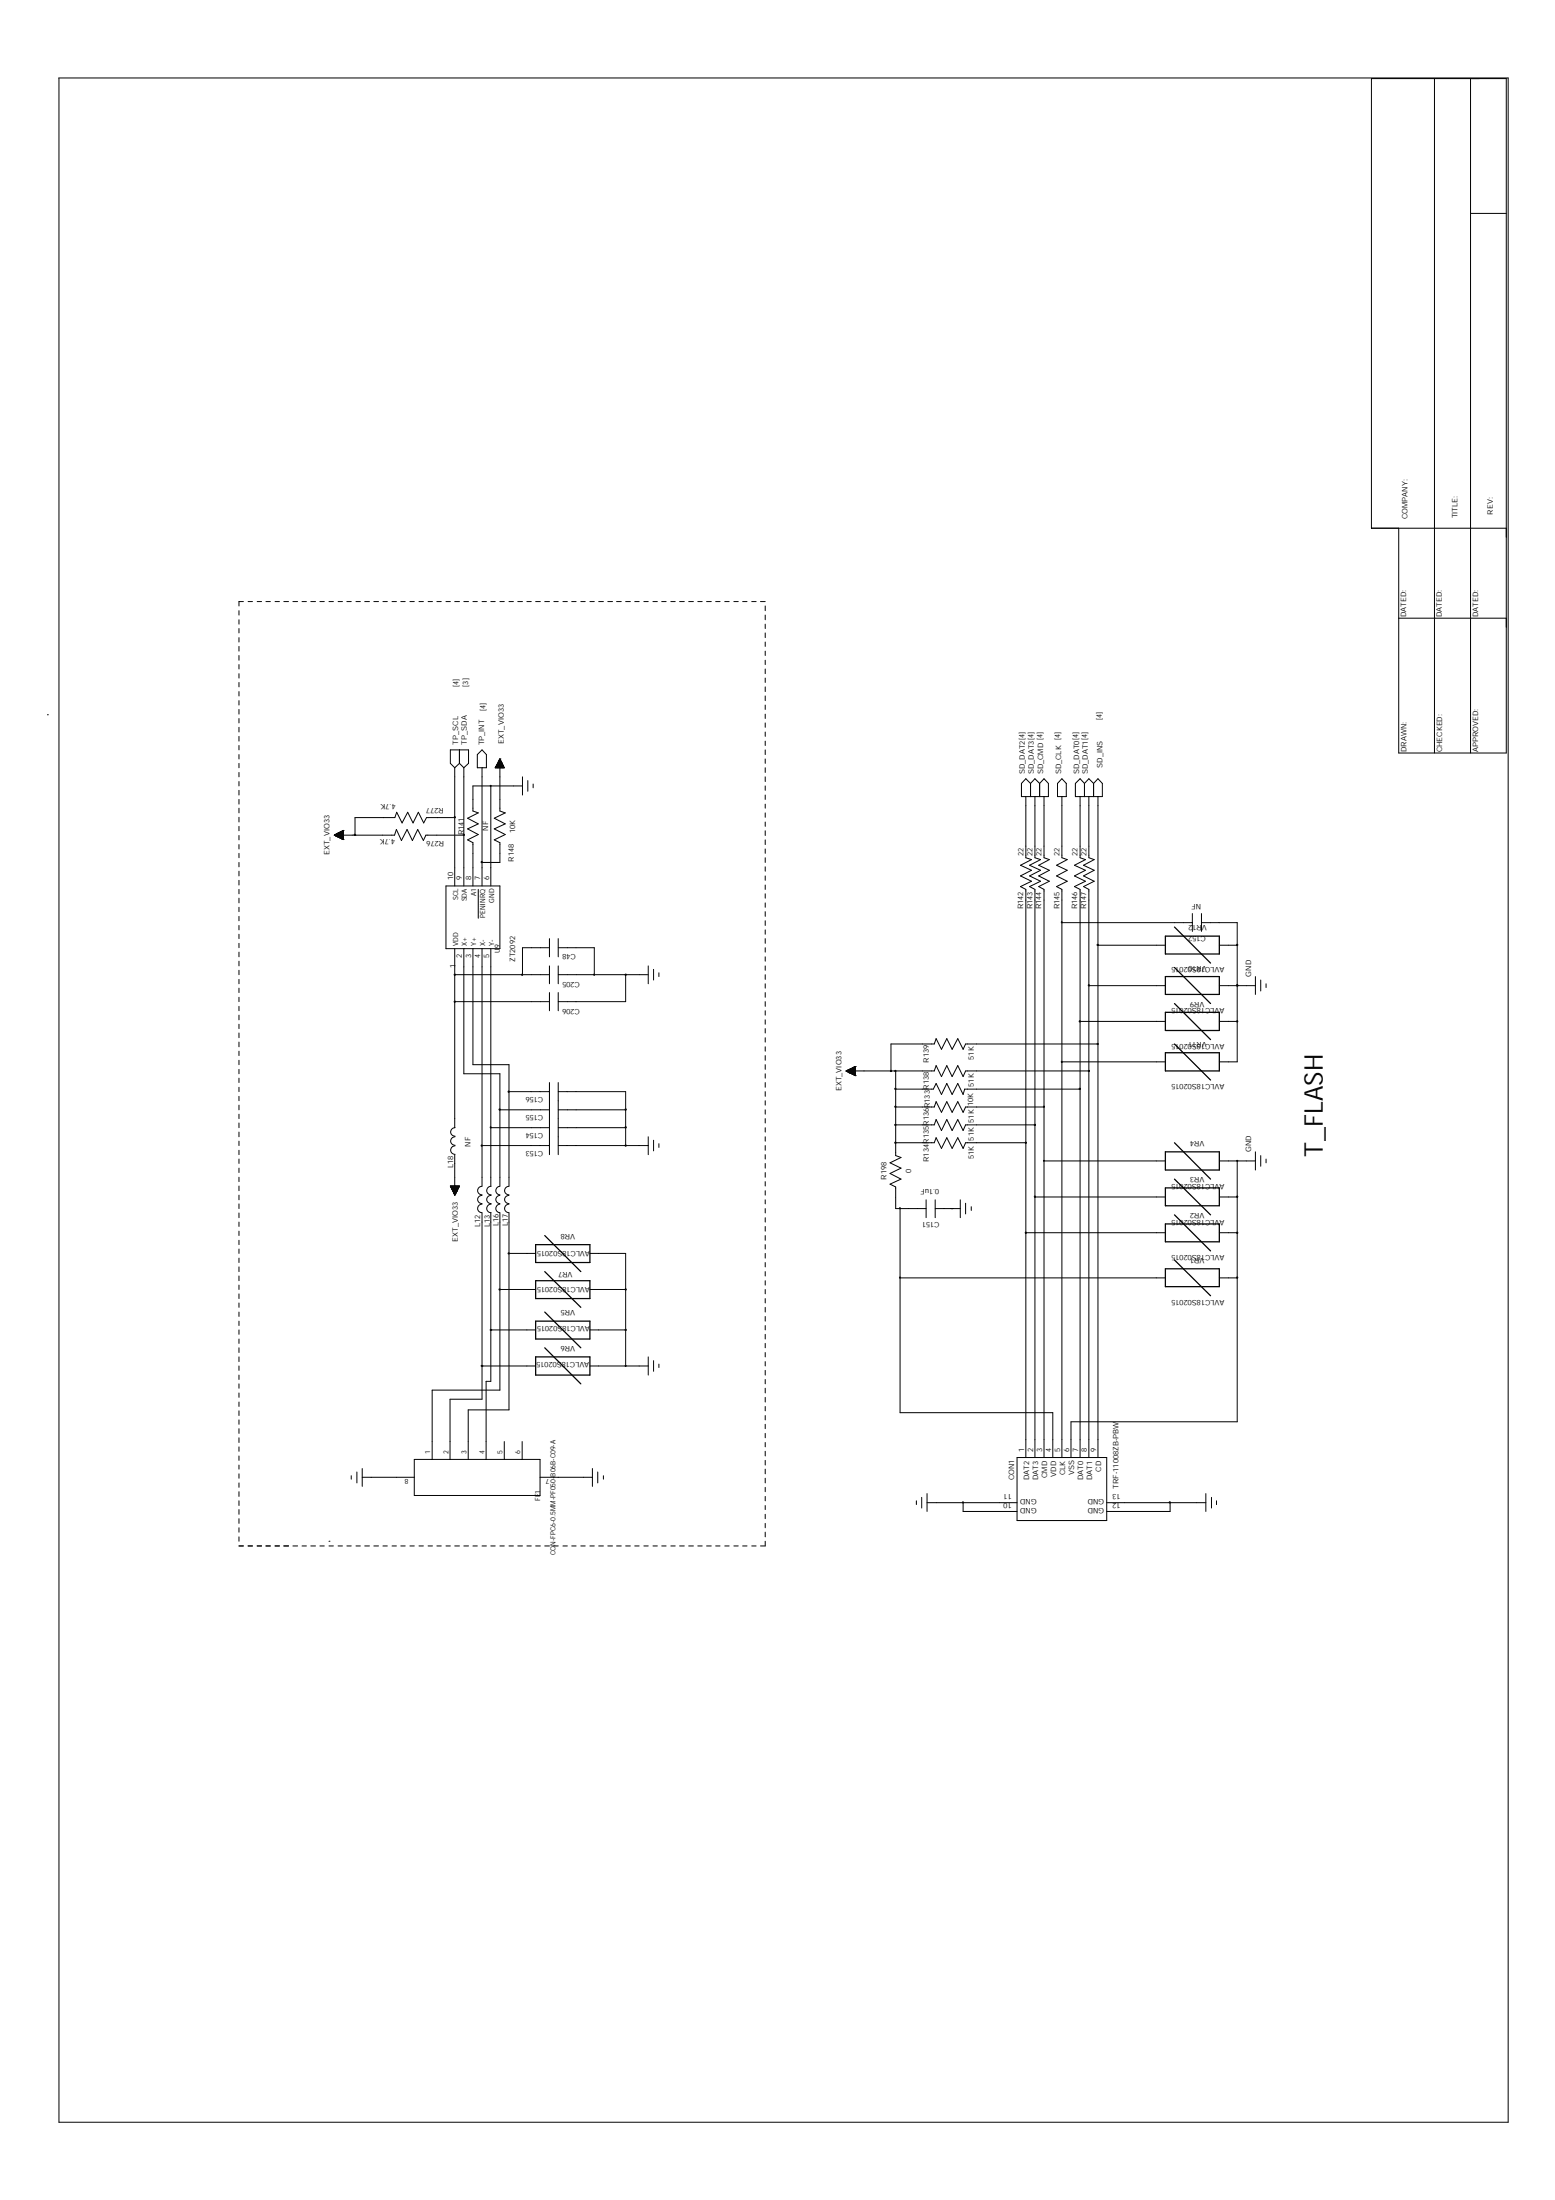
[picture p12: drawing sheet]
<svg xmlns="http://www.w3.org/2000/svg" width="210mm" height="297mm" viewBox="0 0 210 297" stroke-linecap="round" stroke-linejoin="round" font-family="sans-serif">
<g fill="none" stroke="#000" stroke-width=".13">
<path d="M7.9 10.5h195.7v276h-195.6v-275.9M193.6 10.6v91.1M198.5 10.6v91.1M198.5 28.8h4.8M188.8 71.3v30.4h14.5v-91.1h-18.2v60.7h18.2M6.4 96.5h.1M32.3 82.5v.5M32.3 83.7v.6M32.3 84.9v.6M32.3 86.1v.6M32.3 87.3v.6M32.3 88.5v.6"/>
<path d="M32.3 89.7v.6M32.3 91v.6M32.3 92.1v.6M32.3 93.4v.6M32.3 94.6v.6M32.3 95.8v.6M32.3 97v.6M32.3 98.2v.6M32.3 99.4v.7M32.9 81.2h-.6v.6M33.5 81.2h.6M34.7 81.2h.6"/>
<path d="M35.9 81.2h.6M37.1 81.2h.6M38.3 81.2h.6M39.5 81.2h.7M40.8 81.2h.6M42 81.2h.6M43.2 81.2h.6M44.4 81.2h.6M45.6 81.2h.6M46.8 81.2h.6M48 81.2h.6M49.2 81.2h.7"/>
<path d="M50.5 81.2h.6M51.7 81.2h.6M52.9 81.2h.6M54.1 81.2h.6M55.3 81.2h.6M56.6 81.2h.5M57.8 81.2h.6M59 81.2h.6M60.2 81.2h.6M61.4 81.2h.6M62.6 81.2h.6M63.8 81.2h.6"/>
<path d="M65.1 81.2h.6M66.3 81.2h.5M67.5 81.2h.6M68.7 81.2h.6M69.9 81.2h.6M71.1 81.2h.6M72.3 81.2h.6M73.5 81.2h.7M74.8 81.2h.6M76 81.2h.6M77.2 81.2h.6M78.4 81.2h.6"/>
<path d="M79.6 81.2h.6M80.8 81.2h.6M82 81.2h.7M83.2 81.2h.7M84.5 81.2h.6M85.7 81.2h.6M86.9 81.2h.6M88.1 81.2h.6M89.3 81.2h.6M90.6 81.2h.5M91.7 81.2h.7M93 81.2h.6"/>
<path d="M94.2 81.2h.6M95.4 81.2h.6M96.6 81.2h.6M97.8 81.2h.6M99.1 81.2h.6M100.2 81.2h.6M101.5 81.2h.6M102.7 81.2h.6M103.3 81.8v.7M103.3 83v.7M103.3 84.3v.6M103.3 85.5v.6"/>
<path d="M103.3 86.7v.6M103.3 87.9v.6M103.3 89.1v.6M103.3 90.3v.7M103.3 91.6v.5M103.3 92.7v.7M103.3 94v.6M103.3 95.2v.6M103.3 96.4v.6M103.3 97.6v.6M103.3 98.8v.6M188.8 83.5h14.5"/>
<path d="M32.3 100.7v.5M32.3 101.9v.6M32.3 103.1v.6M32.3 104.3v.6M32.3 105.5v.6M32.3 106.7v.6M32.3 107.9v.7M32.3 109.1v.7M32.3 110.3v.7M32.3 111.6v.6M32.3 112.8v.6M32.3 114v.6"/>
<path d="M32.3 115.2v.6M32.3 116.4v.6M32.3 117.6v.7M32.3 118.9v.6M45.1 112.8h.1M45.1 112.8h8.2l.2-.8 .7 1.5 .7-1.5 .8 1.5 .7-1.5 .7 1.5 .4-.7h5.1M45.1 112.8l1.2 .6M45.2 112.8h1.1M45.3 112.6v.2M45.3 112.9h1M45.3 112.6h1M45.4 112.6v.3"/>
<path d="M45.4 112.9h.9M45.4 112.6h.9M45.5 112.6v.3M45.5 113h.8M45.6 113h.7M45.6 112.5v.5M45.6 112.5h.7M45.7 112.5v.5M45.7 112.4v.6M45.7 113.1h.6M45.8 112.4v.7M45.8 113.1h.5"/>
<path d="M45.8 112.4h.5M45.9 112.4v.7h.4M46.1 112.3v.9M46.1 113.3h.2M46.2 112.2v1.1M46.2 113.3h.1M46.2 112.2h.1M46.3 112.2v1.1M46.3 113.4h.1M46.3 112.1h.1M46.3 112.1v1.3M46.3 112.1l-1.2 .7"/>
<path d="M46.3 112.3h-.2v1M46.3 112.3h-.3v.9h.3M46.3 112.3h-.4v.8M46.3 112.4h-.5v.7M46.3 112.5h-.7v.5M46.3 112.7h-1v.1M46.3 112.7l-1.1 .1M47.9 112.8h.1M60.2 119.6h7.3v8.5h-7.3zM61.4 103.7v15.9M61.4 110.4h-3.8l-.4 .7-.7-1.4-.7 1.4-.8-1.4-.7 1.4-.7-1.4-.3 .7h-5.4v2.4M61.4 103.7l-.6-.6v-1.9h2.4v1.9l-.6 .6"/>
<path d="M62 101.2v1.9M62 103.1l.6 .6M62 103.1l-.6 .6M62.6 103.7v15.9M64.4 101.9l.7-.7 .6 .7v1.8h-1.3zM65.1 103.7v15.9M66.3 106.1v13.5M66.9 103.7h1.2M66.9 103.7v-.2h1.1v.2M67 103.5h1M67 103.4h.9v.3M67.1 103.3h.8"/>
<path d="M67.1 103.7v-.5h.8v.5M67.1 103.2h.7M67.2 103.1h.6v.6M67.2 103h.5M67.3 102.9h.4M67.3 102.8h.3M67.4 102.7h.2v1M67.4 102.6h.2v1.1M67.4 102.5h.1M67.5 102.5h.1M67.5 102.5v7l.7 .3-1.5 .7 1.5 .7-1.5 .7 1.5 .8-1.5 .7 .8 .4v2.6h-2.4M67.5 102.5l.6 1.2"/>
<path d="M67.5 102.5l-.7 1.2h1.3M67.5 102.5v1.2M67.5 102.6h-.1v1.1M67.6 102.6h-.2v1.1M67.6 102.8h-.3v.9M67.7 102.8v.9M67.7 102.9h-.4v.8M67.7 102.9v.8M67.7 103h-.5v.7M67.8 103v.7M67.8 103.1h-.6v.6M67.8 103.2h-.7v.5"/>
<path d="M67.9 103.3v.4M67.9 103.4h-.8v.3M67.9 103.4h-.9v.3M70.5 106.1h-6.7v3.4l.8 .3-1.5 .7 1.5 .7-1.5 .7 1.5 .8-1.5 .7 .7 .4v5.8M70.5 104.9v2.4M71.2 105.4v1.4M72 105.9v.5M103.3 100.1v.6M103.3 101.2v.7M103.3 102.5v.6M103.3 103.7v.6M103.3 104.9v.6"/>
<path d="M103.3 106.1v.6M103.3 107.3v.6M103.3 108.6v.5M103.3 109.8v.5M103.3 111v.6M103.3 112.2v.6M103.3 113.4v.6M103.3 114.6v.6M103.3 115.8v.6M103.3 117v.6M103.3 118.3v.6M103.3 119.5v.6"/>
<path d="M138.5 107.6v8.2l.7 .3-1.4 .7 1.4 .7-1.4 .8 1.4 .7-1.4 .7 .7 .4v76.7M139.1 105.8l-.6-.7-.6 .7v1.8h3.6v-1.8l-.6-.7-.6 .7M139.1 105.8v1.8M139.1 105.8l.6-.7 .6 .7M139.7 107.6v8.2l.8 .3-1.5 .7 1.5 .7-1.5 .8 1.5 .7-1.5 .7 .7 .4v76.7M140.3 105.8v1.8M140.9 107.6v8.2l.7 .3-1.4 .7 1.4 .7-1.4 .8 1.4 .7-1.4 .7 .7 .4v76.7M143.3 107.6v8.2l.8 .3-1.5 .7 1.5 .7-1.5 .8 1.5 .7-1.5 .7 .7 .4v76.7M143.3 105.1l.6 .7v1.8h-1.2v-1.8zM145.8 107.6v8.2l.7 .3-1.5 .7 1.5 .7-1.5 .8 1.5 .7-1.5 .7 .8 .4v76.7M146.4 105.8l-.6-.7-.6 .7v1.8h3.6v-1.8l-.6-.7-.6 .7M146.4 105.8v1.8"/>
<path d="M146.4 105.8l.6-.7 .6 .7M147 107.6v8.2l.7 .3-1.4 .7 1.4 .7-1.4 .8 1.4 .7-1.4 .7 .7 .4v76.7M147.6 105.8v1.8M148.2 107.6v89.2M32.3 120.1v.6M32.3 121.3v.6M32.3 122.5v.6M32.3 123.7v.6M32.3 125v.5M32.3 126.1v.6M32.3 127.4v.6M32.3 128.6v.6"/>
<path d="M32.3 129.8v.6M32.3 131v.6M32.3 132.2v.6M32.3 133.4v.6M32.3 134.6v.6M32.3 135.9v.6M32.3 137.1v.6M32.3 138.3v.6M32.3 139.5v.6M61.4 128.1v24.2M61.4 131.6h12.8M61.4 135.2h12.8"/>
<path d="M62.6 128.1v16.9h4.9v15.1M63.8 128.1v15.6h4.9v16.4M64.6 120.1v3.9M65.1 128.1v32M66.3 128.1v32M74.2 126.7v2.5M74.2 130.4v2.4M74.2 134v2.5M74.2 128h-3.7v3.6M75.4 126.7v2.5M75.4 130.4v2.4M75.4 134v2.5"/>
<path d="M75.4 131.6h12.1M75.4 128h4.8v3.6M84.5 131.6v3.6h-9.1M87.5 130.4v2.4M88.2 130.9v1.4M88.9 131.3v.6M103.3 120.7v.6M103.3 121.9v.6M103.3 123.1v.6M103.3 124.3v.7M103.3 125.5v.6M103.3 126.7v.7"/>
<path d="M103.3 128v.6M103.3 129.2v.6M103.3 130.4v.6M103.3 131.6v.6M103.3 132.8v.6M103.3 134v.6M103.3 135.2v.7M103.3 136.5v.6M103.3 137.7v.6M103.3 138.9v.6M143.3 124.6h17.7M145.8 137.9h11.5"/>
<path d="M147 133.1h10.3M148.2 127.6h9.1M161 123.3v2.5M162.2 124.6h4.8v18.8h-2.4M162.2 123.3v2.5M164.6 137.9h2.4M164.6 133.1h4.9M164.6 127.6h2.4M167 133.1h.1M169.5 131.9v2.4M170.2 132.3v1.5M170.9 132.8v.5"/>
<path d="M32.3 140.7v.6M32.3 141.9v.6M32.3 143.2v.5M32.3 144.4v.6M32.3 145.6v.6M32.3 146.8v.6M32.3 148v.6M32.3 149.2v.6M32.3 150.4v.6M32.3 151.6v.7M32.3 152.9v.6M32.3 154.1v.6"/>
<path d="M32.3 155.3v.6M32.3 156.5v.6M32.3 157.7v.6M32.3 158.9v.6M61.4 155.9v5.5M61.4 154.7a.57 .57 0 0 0-.6 .6 .57 .57 0 0 0 .6 .6M61.4 153.5a.57 .57 0 0 0-.6 .6 .57 .57 0 0 0 .6 .5M61.4 152.3a.57 .57 0 0 0-.6 .5 .57 .57 0 0 0 .6 .6M65.1 154.7h9.1M66.3 152.3h7.9M67.5 149.8h6.7M68.7 147.4h5.5"/>
<path d="M74.2 146.2v9.7M75.4 154.7h12.1M75.4 146.2v9.7M75.4 152.3h9.1M75.4 149.8h9.1M75.4 147.4h9.1v7.3M87.5 153.5v2.4M88.2 154v1.4M88.9 154.4v.5M103.3 140.1v.6M103.3 141.3v.6M103.3 142.5v.7"/>
<path d="M103.3 143.7v.7M103.3 145v.6M103.3 146.2v.6M103.3 147.4v.6M103.3 148.6v.6M103.3 149.8v.6M103.3 151v.6M103.3 152.3v.6M103.3 153.5v.6M103.3 154.7v.6M103.3 155.9v.6M103.3 157.1v.6"/>
<path d="M103.3 158.3v.6M103.3 159.5v.6M114.2 144.6h.1M114.2 144.6h11.9l.3-.7 .7 1.5 .7-1.5 .7 1.5 .8-1.5 .7 1.5 .3-.8h16.7M114.2 144.6l1.2 .6M114.2 144.6h1.2M114.3 144.6h.1M114.3 144.7h1.1M114.3 144.5h1.1M114.4 144.5v.2M114.4 144.5v.2h1M114.5 144.8h.9"/>
<path d="M114.6 144.5v.3M114.6 144.4h.8M114.6 144.4v.4M114.6 144.9h.8M114.7 144.4v.5M114.7 144.9h.7M114.7 144.3h.7M114.8 144.3v.6M114.8 144.9h.6M114.9 145h.5M115 144.3v.7M115 144.2v.8"/>
<path d="M115 145h.4M115.1 144.2v.8M115.1 145.1h.3M115.2 144.1v1h.2M115.3 144.1v1h.1M115.3 144h.1M115.4 144v1.1M115.4 144v1.2M115.4 145.2h.1M115.4 144h.1M115.4 144l-1.2 .6M115.4 144.1h-.2v1"/>
<path d="M115.4 144.1h-.3v1M115.4 144.2h-.3v.8M115.4 144.3h-.5v.6M115.4 144.5h-.9v.2M120.9 147.1h5.1l.4-.8 .7 1.5 .7-1.5 .7 1.5 .8-1.5 .7 1.5 .2-.7h15.6M120.9 144.6v11.4l.7 .3-1.5 .7 1.5 .7-1.5 .7 1.5 .8-1.5 .7 .8 .4v2.9h4.1M120.9 154.3h5.2l.3-.7 .7 1.5 .7-1.5 .7 1.5 .8-1.5 .7 1.5 .3-.8h8.2M120.9 151.9h5.2l.3-.7 .7 1.4 .7-1.4 .7 1.4 .8-1.4 .7 1.4 .3-.7h9.4M120.9 149.5h5.2l.3-.8 .7 1.5 .7-1.5 .7 1.5 .8-1.5 .7 1.5 .3-.7h10.6M140.9 156.7h16.4M143.3 143.4h14M148.2 141h-17.9l-.3 .7-.7-1.5-.8 1.5-.7-1.5-.7 1.5-.7-1.5-.3 .8h-5.8v3.6"/>
<path d="M164.6 156.7h4.9M167 156.7v35.3h-22.4v4.8M169.5 155.5v2.5M170.2 156v1.5M170.9 156.5v.5M32.3 160.1v.7M32.3 161.4v.6M32.3 162.5v.7M32.3 163.8v.6M32.3 165v.6M32.3 166.2v.6M32.3 167.5v.5"/>
<path d="M32.3 168.6v.6M32.3 169.9v.6M32.3 171.1v.6M32.3 172.3v.6M32.3 173.5v.6M32.3 174.7v.6M32.3 175.9v.6M32.3 177.2v.5M32.3 178.4v.6M32.3 179.6v.6M60.8 160.1h1.2l-.6 1.3zM60.8 160.2h1.2"/>
<path d="M60.8 160.1v.1h1.2v-.1M60.8 160.3h1.2M60.9 160.1v.2M60.9 160.1v.3h1v-.3M61 160.1v.4h.8M61 160.1v.5h.8M61 160.6h.8M61.1 160.1v.6M61.1 160.8h.6M61.1 160.1v.7M61.1 160.9h.6M61.2 160.1v.8h.4v-.8"/>
<path d="M61.2 160.1v.9h.4M61.2 160.9h.4M61.3 160.1v1M61.3 161.1h.2M61.3 161.2h.2M61.3 160.1v1.2h.2M61.4 161.4h.1M61.5 160.1v1.2M61.5 160.1v1.1M61.6 160.1v1h-.3M61.6 160.1v.9h-.4M61.7 160.1v.8"/>
<path d="M61.8 160.1v.6h-.7M61.8 160.1v.4h-.8M61.9 160.1v.2h-1M65.1 162.6a.57 .57 0 0 0-.6 .6 .57 .57 0 0 0 .6 .5M65.1 161.4a.55 .55 0 0 0-.6 .6 .55 .55 0 0 0 .6 .5M65.1 160.2a.57 .57 0 0 0-.6 .5 .57 .57 0 0 0 .6 .6M65.1 163.8v25.1h-4.4v8.1M66.3 179.6h.1M66.3 179.6h6M66.3 163.8v22.7h-.7v10.5M66.3 162.6a.57 .57 0 0 0-.6 .6 .57 .57 0 0 0 .6 .5M66.3 161.4a.55 .55 0 0 0-.6 .6 .55 .55 0 0 0 .6 .5"/>
<path d="M66.3 160.2a.57 .57 0 0 0-.6 .5 .57 .57 0 0 0 .6 .6M67.5 162.6a.57 .57 0 0 0-.6 .6 .57 .57 0 0 0 .6 .5M67.5 161.4a.55 .55 0 0 0-.6 .6 .55 .55 0 0 0 .6 .5M67.5 160.2a.57 .57 0 0 0-.6 .5 .57 .57 0 0 0 .6 .6M67.5 163.8v23.9h-9.2v9.3M67.5 174.1h4.8M68.7 162.6a.57 .57 0 0 0-.6 .6 .57 .57 0 0 0 .6 .5M68.7 161.4a.55 .55 0 0 0-.6 .6 .55 .55 0 0 0 .6 .5M68.7 160.2a.57 .57 0 0 0-.6 .5 .57 .57 0 0 0 .6 .6M68.7 163.8v26.6h-5.5v6.6M68.7 169.2h3.6M79.6 179.6h4.9"/>
<path d="M79.6 174.1h4.9M79.6 169.2h4.9v15.2M103.3 160.8v.6M103.3 162v.5M103.3 163.2v.6M103.3 164.4v.6M103.3 165.6v.6M103.3 166.8v.7M103.3 168v.6M103.3 169.2v.7M103.3 170.5v.6M103.3 171.7v.6"/>
<path d="M103.3 172.9v.6M103.3 174.1v.6M103.3 175.3v.6M103.3 176.5v.7M103.3 177.7v.7M103.3 179v.6M121.5 172.5h35.8M121.5 163.2v27.5h20.6v6.1M125 162v2.4M126.2 163.2h3.4M126.2 162v2.4M129.6 162v2.4"/>
<path d="M130.3 162.5v1.4M131.1 162.9v.5M138.5 166.4h18.8M139.7 161.6h17.6M164.6 172.5h2.4M164.6 166.4h2.4M164.6 161.6h2.4M32.3 180.8v.6M32.3 182v.6M32.3 183.2v.6M32.3 184.4v.6M32.3 185.7v.6"/>
<path d="M32.3 186.8v.6M32.3 188.1v.6M32.3 189.3v.6M32.3 190.5v.6M32.3 191.7v.6M32.3 192.9v.6M32.3 194.1v.7M32.3 195.4v.5M32.3 196.6v.6M32.3 197.8v.6M32.3 199v.6M47.4 199.2v.5"/>
<path d="M48.2 198.7v1.5M48.9 199.5h7M48.9 198.3v2.4M55.9 197h17v4.9h-17zM65.1 184.4h.1M65.1 184.4h7.2M68.1 194.6v2.4M70.5 194.6v2.4M72.9 199.5h7.1M79.6 184.4h7.9M80 198.3v2.4M80.7 198.7v1.5"/>
<path d="M81.4 199.2v.5M87.5 183.2v2.5M88.2 183.7v1.5M88.9 184.2v.4M103.3 180.2v.6M103.3 181.4v.6M103.3 182.6v.6M103.3 183.8v.6M103.3 185v.7M103.3 186.3v.5M103.3 187.4v.7M103.3 188.7v.6"/>
<path d="M103.3 189.9v.6M103.3 191.1v.6M103.3 192.3v.6M103.3 193.5v.6M103.3 194.8v.6M103.3 195.9v.7M103.3 197.2v.6M103.3 198.4v.6M103.3 199.6v.6M137.3 196.8h12.1v8.5h-12.1zM32.3 208.7h.6M32.3 200.2v.6"/>
<path d="M32.3 201.4v.6M32.3 202.6v.7M32.3 203.8v.7M32.3 205v.7M32.3 206.3v.6M32.3 207.5v.6M33.5 208.7h.6M34.7 208.7h.6M35.9 208.7h.6M37.1 208.7h.6M38.3 208.7h.6M39.5 208.7h.7"/>
<path d="M40.8 208.7h.6M42 208.7h.6M43.2 208.7h.6M44.4 208.1h.1M44.4 208.7h.6M45.6 208.7h.6M46.8 208.7h.6M48 208.7h.6M49.2 208.7h.7M50.5 208.7h.6M51.7 208.7h.6M52.9 208.7h.6"/>
<path d="M54.1 208.7h.6M55.3 208.7h.6M56.6 208.7h.5M57.8 208.7h.6M59 208.7h.6M60.2 208.7h.6M61.4 208.7h.6M62.6 208.7h.6M63.8 208.7h.6M65.1 208.7h.6M66.3 208.7h.5M67.5 208.7h.6"/>
<path d="M68.7 208.7h.6M69.9 208.7h.6M71.1 208.7h.6M72.3 208.7h.6M73.5 208.7h.7M74.8 208.7h.6M76 208.7h.6M77.2 208.7h.6M78.4 208.7h.6M79.6 208.7h.6M80.8 208.7h.6M82 208.7h.7"/>
<path d="M83.2 208.7h.7M84.5 208.7h.6M85.7 208.7h.6M86.9 208.7h.6M88.1 208.7h.6M89.3 208.7h.6M90.6 208.7h.5M91.7 208.7h.7M93 208.7h.6M94.2 208.7h.6M95.4 208.7h.6M96.6 208.7h.6"/>
<path d="M97.8 208.7h.6M99.1 208.7h.6M100.2 208.7h.6M101.5 208.7h.6M103.3 208.1v.6h-.6M103.3 200.8v.6M103.3 202v.6M103.3 203.3v.5M103.3 204.5v.5M103.3 205.7v.6M103.3 206.9v.6M123.7 202.6v.5"/>
<path d="M124.4 202.2v1.4M125.1 202.9h12.2M125.1 201.7v2.4M130 202.9v1.2h7.3M149.4 202.9h13.4M157.9 202.9v1.2h-8.5M162.8 201.7v2.4M163.5 202.2v1.4M164.2 202.6v.5"/>
</g>
<g fill="none" stroke="#000" stroke-width=".17">
<path d="M157.3 126.4h7.3v2.4h-7.3zM157.3 131.9h7.3v2.4h-7.3zM157.3 136.7h7.3v2.4h-7.3zM158.5 135.5l4.9 4.9M158.5 130.6l4.9 4.9M158.5 125.2l4.9 4.8M157.3 142.1h7.3v2.5h-7.3zM157.3 155.5h7.3v2.5h-7.3zM158.5 159.2l4.9 4.8M158.5 154.3l4.9 4.9M158.5 141l4.9 4.8M72.3 168h7.3v2.5h-7.3z"/>
<path d="M72.3 172.9h7.3v2.4h-7.3zM72.3 178.4h7.3v2.4h-7.3zM73.5 177.2l4.9 4.8M73.5 171.7l4.9 4.8M73.5 166.8l4.9 4.9M157.3 160.4h7.3v2.4h-7.3zM157.3 165.3h7.3v2.4h-7.3zM157.3 171.3h7.3v2.4h-7.3zM158.5 170.1l4.9 4.8M158.5 164l4.9 4.9M72.3 183.2h7.3v2.5h-7.3zM73.5 182l4.9 4.8"/>
</g>
<g fill="#000" stroke="#000" stroke-width=".13">
<path d="M66.2 106.1h.1h-.1z" fill-rule="evenodd"/>
<path d="M80.2 131.5v.2z" fill-rule="evenodd"/>
<path d="M143.3 124.5h.1l-.1 .1z" fill-rule="evenodd"/>
<path d="M66.2 152.2h.1v.1z" fill-rule="evenodd"/>
<path d="M140.9 149.4v.1z" fill-rule="evenodd"/>
<path d="M140.9 156.7h.1l-.1 .1z" fill-rule="evenodd"/>
<path d="M143.3 143.3h.1l-.1 .2z" fill-rule="evenodd"/>
<path d="M166.9 156.7h.2l-.2 .1z" fill-rule="evenodd"/>
<path d="M66.2 179.5h.1v.1z" fill-rule="evenodd"/>
<path d="M121.4 172.4h.1v.2z" fill-rule="evenodd"/>
<path d="M121.4 163.1h.1v.1z" fill-rule="evenodd"/>
<path d="M65 184.4h.1l-.1 .1z" fill-rule="evenodd"/>
<path d="M84.4 184.4h.1l-.1 .1z" fill-rule="evenodd"/>
<path d="M129.9 202.8h.1v.1z" fill-rule="evenodd"/>
<circle cx="47.9" cy="112.7" r=".08"/>
<circle cx="61.4" cy="110.3" r=".08"/>
<circle cx="62.6" cy="112.7" r=".08"/>
<circle cx="65" cy="116.4" r=".08"/>
<circle cx="61.4" cy="131.6" r=".08"/>
<circle cx="61.4" cy="135.2" r=".08"/>
<circle cx="70.5" cy="131.6" r=".08"/>
<circle cx="84.5" cy="131.6" r=".08"/>
<circle cx="145.8" cy="137.9" r=".08"/>
<circle cx="147" cy="133" r=".08"/>
<circle cx="148.2" cy="127.6" r=".08"/>
<circle cx="167" cy="137.9" r=".08"/>
<circle cx="167" cy="127.6" r=".08"/>
<circle cx="167" cy="133" r=".08"/>
<circle cx="65" cy="154.7" r=".08"/>
<circle cx="67.4" cy="149.8" r=".08"/>
<circle cx="68.7" cy="147.4" r=".08"/>
<circle cx="84.5" cy="152.2" r=".08"/>
<circle cx="84.5" cy="149.8" r=".08"/>
<circle cx="84.5" cy="154.7" r=".08"/>
<circle cx="120.3" cy="144.6" r=".08"/>
<circle cx="120.9" cy="154.3" r=".08"/>
<circle cx="120.9" cy="151.9" r=".08"/>
<circle cx="120.9" cy="149.4" r=".08"/>
<circle cx="120.9" cy="144.6" r=".08"/>
<circle cx="120.9" cy="147" r=".08"/>
<circle cx="138.5" cy="154.3" r=".08"/>
<circle cx="139.7" cy="151.9" r=".08"/>
<circle cx="145.8" cy="147" r=".08"/>
<circle cx="147" cy="144.6" r=".08"/>
<circle cx="148.2" cy="141" r=".08"/>
<circle cx="67.4" cy="174.1" r=".08"/>
<circle cx="68.7" cy="169.2" r=".08"/>
<circle cx="84.5" cy="174.1" r=".08"/>
<circle cx="84.5" cy="179.6" r=".08"/>
<circle cx="138.5" cy="166.4" r=".08"/>
<circle cx="139.7" cy="161.6" r=".08"/>
<circle cx="167" cy="166.4" r=".08"/>
<circle cx="167" cy="172.5" r=".08"/>
<circle cx="167" cy="161.6" r=".08"/>
<circle cx="157.9" cy="202.8" r=".08"/>
</g>
<text font-size="3.5" x="178.6" y="156.2" transform="rotate(-90 178.6 156.2)">T_FLASH</text>
<g font-size="1">
<text x="190" y="70.1" transform="rotate(-90 190 70.1)">COMPANY:</text>
<text x="196.7" y="70" transform="rotate(-90 196.7 70)">TITLE:</text>
<text x="201.5" y="69.5" transform="rotate(-90 201.5 69.5)">REV:</text>
<text x="189.8" y="83.3" transform="rotate(-90 189.8 83.3)">DATED:</text>
<text x="194.6" y="83.3" transform="rotate(-90 194.6 83.3)">DATED:</text>
<text x="199.5" y="83.3" transform="rotate(-90 199.5 83.3)">DATED:</text>
<text x="61.9" y="92.8" transform="rotate(-90 61.9 92.8)">[4]</text>
<text x="63.2" y="92.7" transform="rotate(-90 63.2 92.7)">[3]</text>
<text x="65.5" y="96" transform="rotate(-90 65.5 96)">[4]</text>
<text x="61.8" y="100.5" transform="rotate(-90 61.8 100.5)">TP_SCL</text>
<text x="63" y="100.5" transform="rotate(-90 63 100.5)">TP_SDA</text>
<text x="65.4" y="100.7" transform="rotate(-90 65.4 100.7)">TP_INT</text>
<text x="68" y="100.5" transform="rotate(-90 68 100.5)">EXT_VIO33</text>
<text x="143.1" y="99.9" transform="rotate(-90 143.1 99.9)">[4]</text>
<text x="148.7" y="97.3" transform="rotate(-90 148.7 97.3)">[4]</text>
<text x="189.9" y="101.5" transform="rotate(-90 189.9 101.5)">DRAWN:</text>
<text x="194.7" y="101.6" transform="rotate(-90 194.7 101.6)">CHECKED:</text>
<text x="199.5" y="101.5" transform="rotate(-90 199.5 101.5)">APPROVED:</text>
<text x="138.3" y="104.5" transform="rotate(-90 138.3 104.5)">SD_DAT2[4]</text>
<text x="139.6" y="104.5" transform="rotate(-90 139.6 104.5)">SD_DAT3[4]</text>
<text x="140.8" y="104.5" transform="rotate(-90 140.8 104.5)">SD_CMD [4]</text>
<text x="143.3" y="104.5" transform="rotate(-90 143.3 104.5)">SD_CLK</text>
<text x="145.7" y="104.5" transform="rotate(-90 145.7 104.5)">SD_DAT0[4]</text>
<text x="146.9" y="104.5" transform="rotate(-90 146.9 104.5)">SD_DAT1[4]</text>
<text x="148.8" y="103.7" transform="rotate(-90 148.8 103.7)">SD_INS</text>
<text x="53.3" y="113.3" transform="rotate(-180 53.3 113.3)">4.7K</text>
<text x="53.4" y="108.6" transform="rotate(-180 53.4 108.6)">4.7K</text>
<text x="59.9" y="109.1" transform="rotate(-180 59.9 109.1)">R277</text>
<text x="59.9" y="113.5" transform="rotate(-180 59.9 113.5)">R276</text>
<text x="62.6" y="112.8" transform="rotate(-90 62.6 112.8)">R141</text>
<text x="65.9" y="112.2" transform="rotate(-90 65.9 112.2)">NF</text>
<text x="69.6" y="112.5" transform="rotate(-90 69.6 112.5)">10K</text>
<text x="44.5" y="115.5" transform="rotate(-90 44.5 115.5)">EXT_VIO33</text>
<text x="61.2" y="118.9" transform="rotate(-90 61.2 118.9)">10</text>
<text x="62.4" y="118.9" transform="rotate(-90 62.4 118.9)">9</text>
<text x="63.6" y="118.9" transform="rotate(-90 63.6 118.9)">8</text>
<text x="64.8" y="118.9" transform="rotate(-90 64.8 118.9)">7</text>
<text x="66" y="118.9" transform="rotate(-90 66 118.9)">6</text>
<text x="69.3" y="116.3" transform="rotate(-90 69.3 116.3)">R148</text>
<text x="138.2" y="115.6" transform="rotate(-90 138.2 115.6)">22</text>
<text x="139.4" y="115.6" transform="rotate(-90 139.4 115.6)">22</text>
<text x="140.6" y="115.6" transform="rotate(-90 140.6 115.6)">22</text>
<text x="143" y="115.6" transform="rotate(-90 143 115.6)">22</text>
<text x="145.5" y="115.6" transform="rotate(-90 145.5 115.6)">22</text>
<text x="146.6" y="115.6" transform="rotate(-90 146.6 115.6)">22</text>
<text x="138.1" y="122.8" transform="rotate(-90 138.1 122.8)">R142</text>
<text x="139.4" y="122.8" transform="rotate(-90 139.4 122.8)">R143</text>
<text x="140.5" y="122.8" transform="rotate(-90 140.5 122.8)">R144</text>
<text x="143" y="122.8" transform="rotate(-90 143 122.8)">R145</text>
<text x="145.4" y="122.8" transform="rotate(-90 145.4 122.8)">R146</text>
<text x="146.6" y="122.8" transform="rotate(-90 146.6 122.8)">R147</text>
<text x="162.1" y="122" transform="rotate(-180 162.1 122)">NF</text>
<text x="162.9" y="124.9" transform="rotate(-180 162.9 124.9)">VR12</text>
<text x="61.5" y="130.7" transform="rotate(-90 61.5 130.7)">1</text>
<text x="62.4" y="129.4" transform="rotate(-90 62.4 129.4)">2</text>
<text x="63.6" y="129.4" transform="rotate(-90 63.6 129.4)">3</text>
<text x="64.8" y="129.4" transform="rotate(-90 64.8 129.4)">4</text>
<text x="66" y="129.4" transform="rotate(-90 66 129.4)">5</text>
<text x="69.6" y="129.9" transform="rotate(-90 69.6 129.9)">ZT2092</text>
<text x="77.7" y="128.8" transform="rotate(-180 77.7 128.8)">C48</text>
<text x="162.8" y="126.4" transform="rotate(-180 162.8 126.4)">C152</text>
<text x="162.9" y="130.4" transform="rotate(-180 162.9 130.4)">VR10</text>
<text x="165.3" y="130.6" transform="rotate(-180 165.3 130.6)">AVLC18S02015</text>
<text x="168.9" y="131.9" transform="rotate(-90 168.9 131.9)">GND</text>
<text x="78.3" y="132.5" transform="rotate(-180 78.3 132.5)">C205</text>
<text x="78.3" y="136.3" transform="rotate(-180 78.3 136.3)">C206</text>
<text x="162.6" y="135.2" transform="rotate(-180 162.6 135.2)">VR9</text>
<text x="165.3" y="136.1" transform="rotate(-180 165.3 136.1)">AVLC18S02015</text>
<text x="125.4" y="143.5" transform="rotate(-90 125.4 143.5)">R139</text>
<text x="131.4" y="143.1" transform="rotate(-90 131.4 143.1)">51K</text>
<text x="162.9" y="140.7" transform="rotate(-180 162.9 140.7)">VR11</text>
<text x="165.3" y="141" transform="rotate(-180 165.3 141)">AVLC18S02015</text>
<text x="73.3" y="148.2" transform="rotate(-180 73.3 148.2)">C156</text>
<text x="113.6" y="147.3" transform="rotate(-90 113.6 147.3)">EXT_VIO33</text>
<text x="131.4" y="146.7" transform="rotate(-90 131.4 146.7)">51K</text>
<text x="165.3" y="146.4" transform="rotate(-180 165.3 146.4)">AVLC18S02015</text>
<text x="63.5" y="154.8" transform="rotate(-90 63.5 154.8)">NF</text>
<text x="73.3" y="155.4" transform="rotate(-180 73.3 155.4)">C153</text>
<text x="73.3" y="153" transform="rotate(-180 73.3 153)">C154</text>
<text x="73.3" y="150.6" transform="rotate(-180 73.3 150.6)">C155</text>
<text x="162.6" y="154" transform="rotate(-180 162.6 154)">VR4</text>
<text x="168.9" y="155.5" transform="rotate(-90 168.9 155.5)">GND</text>
<text x="61.2" y="157.7" transform="rotate(-90 61.2 157.7)">L18</text>
<text x="119.7" y="159.3" transform="rotate(-90 119.7 159.3)">R198</text>
<text x="123" y="158.4" transform="rotate(-90 123 158.4)">0</text>
<text x="125.4" y="156.9" transform="rotate(-90 125.4 156.9)">R134R135R136R133R138</text>
<text x="126.8" y="160.6" transform="rotate(-180 126.8 160.6)">0.1uF</text>
<text x="131.4" y="156.4" transform="rotate(-90 131.4 156.4)">51K 51K 51K 10K</text>
<text x="162.6" y="158.9" transform="rotate(-180 162.6 158.9)">VR3</text>
<text x="165.3" y="159.8" transform="rotate(-180 165.3 159.8)">AVLC18S02015</text>
<text x="61.8" y="167.7" transform="rotate(-90 61.8 167.7)">EXT_VIO33</text>
<text x="64.8" y="165.6" transform="rotate(-90 64.8 165.6)">L12</text>
<text x="66.1" y="165.6" transform="rotate(-90 66.1 165.6)">L13</text>
<text x="67.3" y="165.6" transform="rotate(-90 67.3 165.6)">L16</text>
<text x="68.5" y="165.6" transform="rotate(-90 68.5 165.6)">L17</text>
<text x="77.6" y="166.6" transform="rotate(-180 77.6 166.6)">VR8</text>
<text x="126.8" y="165" transform="rotate(-180 126.8 165)">C151</text>
<text x="162.6" y="163.8" transform="rotate(-180 162.6 163.8)">VR2</text>
<text x="165.3" y="164.7" transform="rotate(-180 165.3 164.7)">AVLC18S02015</text>
<text x="77.3" y="171.7" transform="rotate(-180 77.3 171.7)">VR7</text>
<text x="79.6" y="173.7" transform="rotate(-180 79.6 173.7)">AVLC18S02015</text>
<text x="79.6" y="168.9" transform="rotate(-180 79.6 168.9)">AVLC18S02015</text>
<text x="162.6" y="169.8" transform="rotate(-180 162.6 169.8)">VR1</text>
<text x="165.3" y="169.5" transform="rotate(-180 165.3 169.5)">AVLC18S02015</text>
<text x="77.6" y="176.9" transform="rotate(-180 77.6 176.9)">VR5</text>
<text x="79.6" y="179" transform="rotate(-180 79.6 179)">AVLC18S02015</text>
<text x="165.3" y="175.6" transform="rotate(-180 165.3 175.6)">AVLC18S02015</text>
<text x="77.6" y="181.7" transform="rotate(-180 77.6 181.7)">VR6</text>
<text x="79.5" y="183.9" transform="rotate(-180 79.5 183.9)">AVLC18S02015</text>
<text x="138.3" y="196.1" transform="rotate(-90 138.3 196.1)">1</text>
<text x="139.4" y="196.1" transform="rotate(-90 139.4 196.1)">2</text>
<text x="140.7" y="196.1" transform="rotate(-90 140.7 196.1)">3</text>
<text x="141.9" y="196.1" transform="rotate(-90 141.9 196.1)">4</text>
<text x="143.1" y="196.1" transform="rotate(-90 143.1 196.1)">5</text>
<text x="144.3" y="196.1" transform="rotate(-90 144.3 196.1)">6</text>
<text x="145.5" y="196.1" transform="rotate(-90 145.5 196.1)">7</text>
<text x="146.7" y="196.1" transform="rotate(-90 146.7 196.1)">8</text>
<text x="148" y="196.1" transform="rotate(-90 148 196.1)">9</text>
<text x="136.6" y="203" transform="rotate(-180 136.6 203)">10</text>
<text x="136.6" y="201.7" transform="rotate(-180 136.6 201.7)">11</text>
<text x="136.9" y="199.8" transform="rotate(-90 136.9 199.8)">CON1</text>
<text x="138.9" y="199.8" transform="rotate(-90 138.9 199.8)">DAT2</text>
<text x="140" y="203.7" transform="rotate(-180 140 203.7)">GND</text>
<text x="140" y="202.4" transform="rotate(-180 140 202.4)">GND</text>
<text x="140.1" y="199.8" transform="rotate(-90 140.1 199.8)">DAT3</text>
<text x="141.4" y="199.5" transform="rotate(-90 141.4 199.5)">CMD</text>
<text x="142.6" y="199.4" transform="rotate(-90 142.6 199.4)">VDD</text>
<text x="143.8" y="199.2" transform="rotate(-90 143.8 199.2)">CLK</text>
<text x="145" y="199.2" transform="rotate(-90 145 199.2)">VSS</text>
<text x="146.2" y="199.8" transform="rotate(-90 146.2 199.8)">DAT0</text>
<text x="147.4" y="199.8" transform="rotate(-90 147.4 199.8)">DAT1</text>
<text x="148.6" y="198.7" transform="rotate(-90 148.6 198.7)">CD</text>
<text x="149.1" y="203.7" transform="rotate(-180 149.1 203.7)">GND</text>
<text x="149.1" y="202.4" transform="rotate(-180 149.1 202.4)">GND</text>
<text x="151" y="201" transform="rotate(-90 151 201)">TRF-11008ZB-PBW</text>
<text x="151.3" y="203" transform="rotate(-180 151.3 203)">12</text>
<text x="151.3" y="201.7" transform="rotate(-180 151.3 201.7)">13</text>
</g>
<g font-size=".9">
<text x="61.8" y="121.5" transform="rotate(-90 61.8 121.5)">SCL</text>
<text x="63" y="121.7" transform="rotate(-90 63 121.7)">SDA</text>
<text x="64.3" y="121" transform="rotate(-90 64.3 121)">A1</text>
<text x="65.5" y="124" transform="rotate(-90 65.5 124)">PENINRQ</text>
<text x="66.7" y="121.9" transform="rotate(-90 66.7 121.9)">GND</text>
<text x="61.8" y="127.7" transform="rotate(-90 61.8 127.7)">VDD</text>
<text x="63" y="127.7" transform="rotate(-90 63 127.7)">X+</text>
<text x="64.3" y="127.7" transform="rotate(-90 64.3 127.7)">Y+</text>
<text x="65.5" y="127.7" transform="rotate(-90 65.5 127.7)">X-</text>
<text x="66.7" y="127.7" transform="rotate(-90 66.7 127.7)">Y-</text>
<text x="67.5" y="128.7" transform="rotate(-90 67.5 128.7)">U9</text>
<text x="58.1" y="196.3" transform="rotate(-90 58.1 196.3)">1</text>
<text x="60.5" y="196.3" transform="rotate(-90 60.5 196.3)">2</text>
<text x="62.9" y="196.3" transform="rotate(-90 62.9 196.3)">3</text>
<text x="65.4" y="196.3" transform="rotate(-90 65.4 196.3)">4</text>
<text x="67.8" y="196.3" transform="rotate(-90 67.8 196.3)">5</text>
<text x="70.2" y="196.3" transform="rotate(-90 70.2 196.3)">6</text>
<text x="55.2" y="199.7" transform="rotate(-180 55.2 199.7)">8</text>
<text x="72.9" y="202.7" transform="rotate(-90 72.9 202.7)">FF1</text>
<text x="74.2" y="199.7" transform="rotate(-180 74.2 199.7)">7</text>
<text x="75" y="209.9" transform="rotate(-90 75 209.9)">CON-FPC6-0.5MM-PF050-B06B-C09-A</text>
</g>
</svg>
